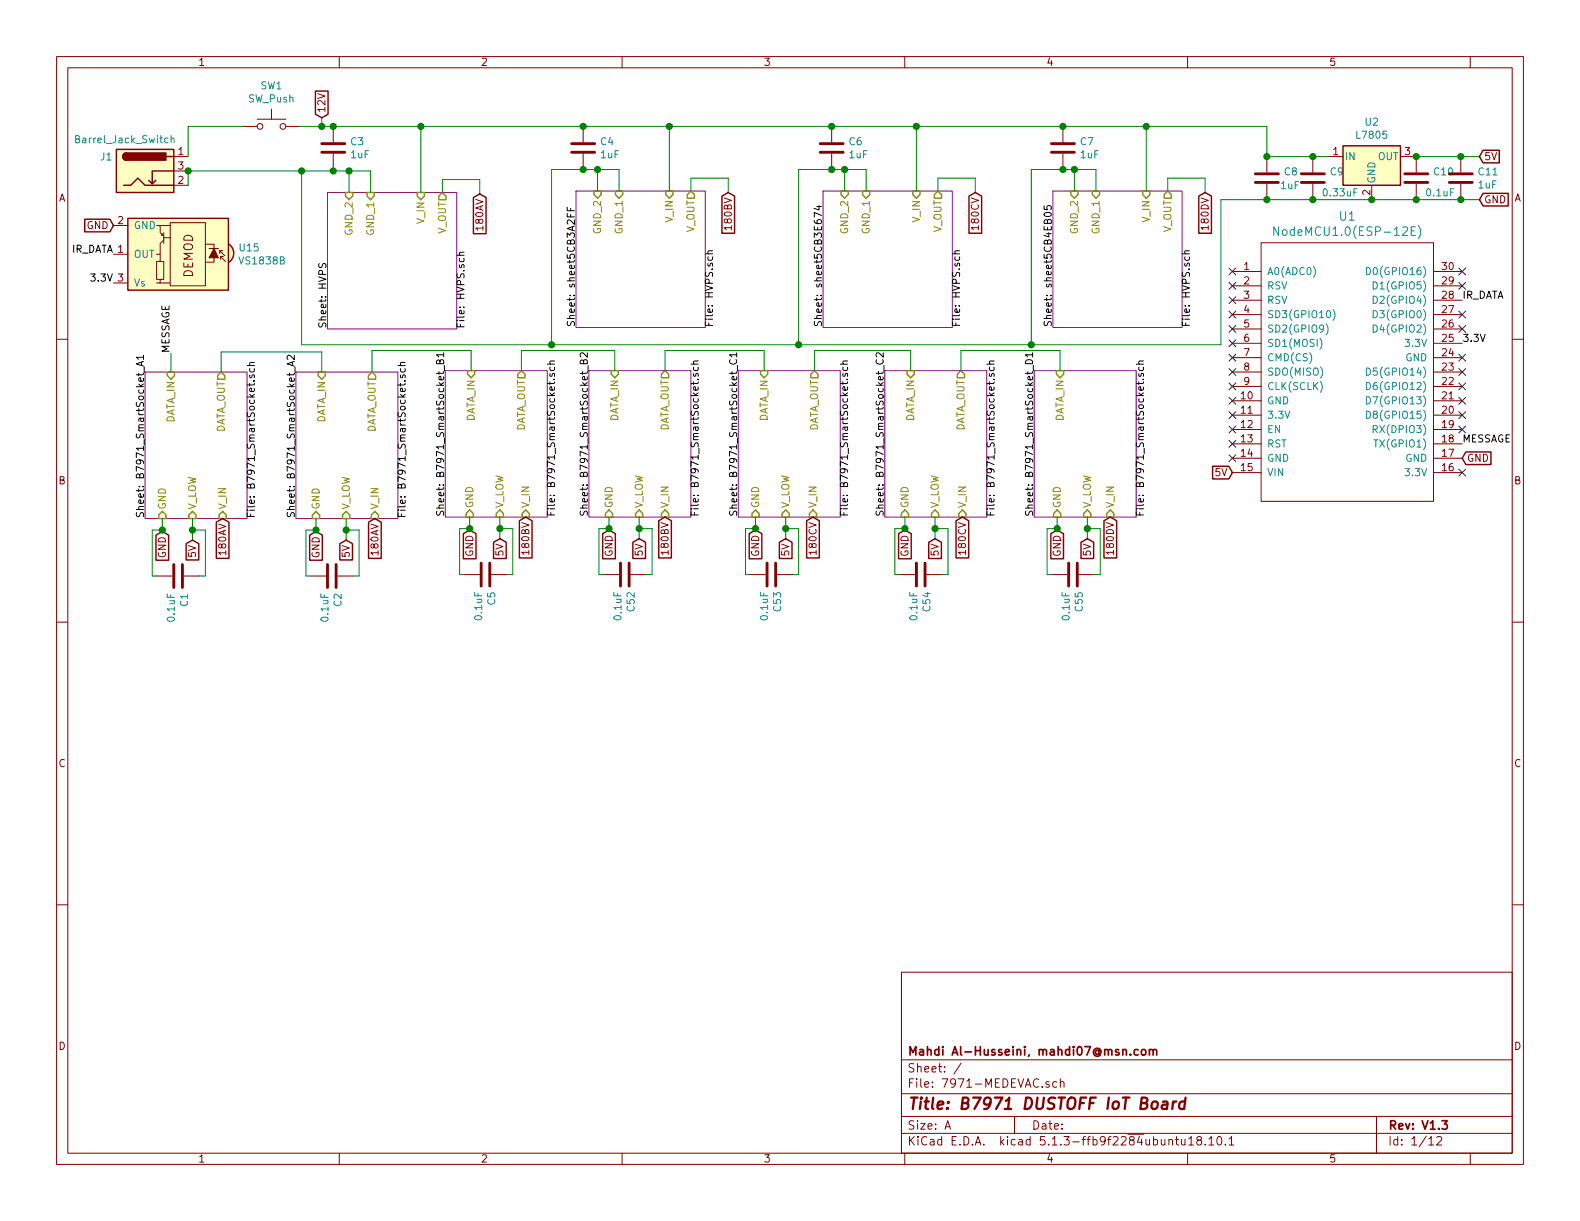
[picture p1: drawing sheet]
<svg xmlns="http://www.w3.org/2000/svg" width="279mm" height="216mm" viewBox="0 0 279 216" stroke-linecap="round" stroke-linejoin="round" font-family="sans-serif">
<g fill="none" stroke="#840000" stroke-width=".18">
<path d="M10 10h259.4v195.9h-259.4zM12 12h255.4v191.9h-255.4zM48 19.3v1.8M60 10v2M110 10v2M160 10v2M210 10v2M260 10v2M20.1 39.9h2.5M27.7 39.9h.6v1.2l.7 .7M28.3 39.9h1.8M30.1 39.4h6.2v11.1h-6.2z"/>
<path d="M30.7 27.7h2.6M30.7 32.8h2.6M30.7 30.2h2.6M42.9 22.4h2.6M45.5 21.1h5M50.5 22.4h2.6M58.9 22.4v2.7M58.9 27.2v2.8M103.1 22.4v2.7M103.1 27.2v2.8M147.1 22.4v2.7M147.1 27.2v2.8"/>
<path d="M188 22.4v2.7M188 27.2v2.8M224 27.7v2.8M224 32.5v2.8M232.2 27.7v2.8M232.2 32.5v2.8M234.9 27.7h2.6M242.6 32.8v2.5M247.6 27.7h2.6M250.4 27.7v2.8M250.4 32.5v2.8M258.3 27.7v2.8"/>
<path d="M258.3 32.5v2.8M10 60h2M20.1 50h2.5M20.1 45h2.5M27.7 46.2h1.3v3.2h-1.3zM28.3 49.4v.6h-.6M28.3 50h1.8M28.3 45v1.2M28.8 41.4h-.2v.3M29 42.4l-.7 .7v1.9h-.6M29 42h1.1M29 41.1v2"/>
<path d="M36.3 43.2h1.5v3.2h-1.5M37 43.9h1.6M38.9 44.3l.9 .9M38.9 44.3h.5M38.9 44.3v.5M39 45.3l.9 .9M39 45.3h.5M39 45.3v.5M217.9 48h5.1M217.9 50.5h5.1M217.9 58.2h5.1M217.9 55.6h5.1"/>
<path d="M217.9 53.1h5.1M223 42.9h30.5v45.7h-30.5zM253.5 48h5.1M253.5 50.5h5.1M253.5 58.2h5.1M253.5 55.6h5.1M253.5 53.1h5.1M267.4 60h2M217.9 70.9h5.1M217.9 73.4h5.1M217.9 75.9h5.1M217.9 78.5h5.1"/>
<path d="M217.9 68.3h5.1M217.9 65.8h5.1M217.9 63.2h5.1M217.9 60.7h5.1M253.5 70.9h5.1M253.5 73.4h5.1M253.5 75.9h5.1M253.5 78.5h5.1M253.5 68.3h5.1M253.5 65.8h5.1M253.5 63.2h5.1M253.5 60.7h5.1"/>
<path d="M217.9 81h5.1M217.9 83.6h5.1M253.5 81h5.1M253.5 83.6h5.1M10 110h2M27.7 101.9h2.8M32.5 101.9h2.8M54.9 101.9h2.8M59.7 101.9h2.8M82 101.6h2.8M86.9 101.6h2.8M106.7 101.6h2.8"/>
<path d="M111.5 101.6h2.8M132.6 101.6h2.8M137.4 101.6h2.8M159 101.6h2.8M163.8 101.6h2.8M185.9 101.6h2.8M190.8 101.6h2.7M267.4 110h2M10 160h2M267.4 160h2M159.4 171.9h108v32h-108zM159.4 197.4h108"/>
<path d="M159.4 193.4h108M159.4 187.4h108M167.1 199.7l.5-1.5 .5 1.5M167.2 199.2h.8M170 188l-1.3 1.9M179.4 197.4v3M185.5 191.3a.37 .37 0 0 0-.6 .2l.1 .2 .5 .1 .1 .2-.2 .3-.5-.1M186.9 191.3h-.5l-.2 .2v.6l.2 .2 .5-.1M187.5 191.4l.1-.1a.37 .37 0 0 1 .6 .2v.8M187.5 190.8v1.5M243.4 197.4v6.5M60 203.9v2"/>
<path d="M110 203.9v2M159.4 200.4h108M160 203.9v2M206.7 201.6l.2-.1h.4v1M207.8 201.5h.6M208.1 201v1.3l.3 .2M208.9 201.5v.8a.37 .37 0 0 0 .6 0M209.5 201.5v1M210 203.9v2M210.2 201.4l.4-.4v1.5M210.2 202.5h.8M211.9 201.6l-.3-.3 .1-.2 .2-.1h.4l.2 .2-.1 .3-.6 .2a.48 .48 0 0 0-.1 .6l.2 .2 .5-.2a.48 .48 0 0 0-.1-.6l-.1-.1"/>
<path d="M213.1 202.3v.2M213.8 201.4l.4-.4v1.5M213.8 202.5h.8M215.3 201.1l.4-.1a.94 .94 0 0 1 0 1.5 .79 .79 0 0 1-.4-1.4zM216.7 202.3v.2M217.3 201.4l.5-.4v1.5M217.3 202.5h.9M252.7 201.4l.4-.4v1.5M252.7 202.5h.8M254.1 201.1l.2-.1h.4l.2 .4-.9 1.1h.9M260 203.9v2"/>
<circle cx="46" cy="22.4" r=".51"/>
<circle cx="50" cy="22.4" r=".51"/>
</g>
<path d="M201.3 185.6h-.5l-.2 .3v.5l.2 .2 .5-.1M201.9 185.7l.2-.1 .4 .1v.7l-.2 .2-.4-.2zM203.3 185.7v-.1a.37 .37 0 0 1 .6 .2v.8M203.3 185.6v1M203.9 185.8l.2-.2h.4v1M255 198.2h.9l-.5 .6 .5 .1v.6l-.3 .2-.6-.2" fill="none" stroke="#840000" stroke-width=".3"/>
<path d="M205.6 194.8h.8l-.1 1.3M206.5 195.2l-.7 .1a.4 .4 0 0 0-.4 .4 .4 .4 0 0 0 .3 .4l.6-.1M207.5 194.8l-.2 1.3M208 194.8a.54 .54 0 0 0-.6 .3M209.5 194.8a.68 .68 0 0 0-.9 .3l-.1 .6 .1 .3 .2 .1 .6-.1M209.7 194.1l-.3 2" fill="none" stroke="#840000" stroke-width=".41"/>
<path d="M57.9 34h22.9v24.2h-22.9zM101.9 33.8h22.8v24.1h-22.8zM145.5 33.8h22.9v24.1h-22.9zM186.2 33.8h22.8v24.1h-22.8zM25.7 65.8h18v25.9h-18zM52.3 65.8h18.1v25.9h-18.1zM78.7 65.5h18.1v25.9h-18.1zM104.1 65.5h18.1v25.9h-18.1zM130.6 65.5h18v25.9h-18zM156.5 65.5h18v25.9h-18zM182.9 65.5h18v25.9h-18z" fill="none" stroke="#840084" stroke-width=".18"/>
<g fill="none" stroke="#000" stroke-width=".18">
<path d="M100.3 37.7v.7h1.3M100.3 36.7v.6h1.3M100.9 36.8v.5M100.9 37.9v.5M144 39l.1 .3a.87 .87 0 0 0 1.2 0l-.2-.4h-.5l-.1 .4 .2 .2M144.4 36.5h.9M144.8 36.3v.8l-.9-.3M145.3 38.1l-1.3-.5v.8M184.6 36.4v.6l.6 .1-.1-.5 .3-.3h.3l.2 .3-.1 .5M184.7 37.7a.83 .83 0 0 1 1.2 .2 .69 .69 0 0 1-.6 .4 .69 .69 0 0 1-.7-.4zM56.4 46.6v.5l.1 .1 .2 .1 .2-.1 .2-.5 .3-.1 .2 .2v.5M80.8 45.1h1.3"/>
<path d="M81.3 45.7l-.1 .4 .3 .2 .5-.1v-.5M82.1 44.6l-.8 .1-.1 .3 .2 .1M124.7 44.9h1.3M125.2 45.4v.4l.2 .2 .6-.1v-.5M126 44.3l-.8 .1v.3l.1 .2M168.4 44.9h1.3M168.9 45.4v.4l.2 .2 .5-.1v-.5M169.7 44.3l-.8 .1v.3l.1 .2M209.1 44.9h1.2M209.5 45.4v.4l.2 .2 .6-.1v-.5M210.3 44.3l-.8 .1v.3l.1 .2M24.5 66v.4"/>
<path d="M25 64v.6M25.4 66l-.2 .3h-1.1M25.4 63.9l-1.3 .4 1.3 .4M25.4 63.2h-1.3l.4 .4M25.4 62.8v.8M25.5 64.9v.9M43.7 64.6h1.3M44.1 67.8v.4M44.2 66.3l-.1 .3 .2 .2h.2l.1-.5h.3v.5M44.2 65.2l-.1 .3 .3 .3 .5-.1v-.5M44.9 67.4h.1M45 67.8l-.2 .3h-1.1"/>
<path d="M45 64.1l-.8 .1-.1 .2 .2 .2M51.2 66v.4M51.7 64v.6M52 66l-.1 .3h-1.1M52 63.9l-1.2 .4 1.2 .4M52 62.8v.8l-.9-.8-.3 .3 .1 .5M52.2 64.9v.9M70.4 64.6h1.3M70.8 67.8v.4M70.9 66.3l-.1 .3 .2 .2h.2l.1-.5h.3v.5M70.9 65.2l-.1 .3 .2 .3 .6-.1v-.5M71.5 67.4h.2"/>
<path d="M71.7 67.8l-.2 .3h-1.1M71.7 64.1l-.8 .1-.1 .2 .1 .2M77.6 65.7v.5M77.8 63.9l.2-.3 .3 .1 .2 .1v.5h-1.3l.1-.6h.2l.2 .1 .1 .5M78.5 65.7l-.2 .3h-1.1M78.5 62.7h-1.3l.3 .4M78.5 62.4v.7M78.6 64.6v1M96.8 64.4h1.3M97.2 67.5v.5M97.3 66.1l-.1 .3 .2 .1h.2l.1-.4h.3v.4M97.3 64.9l-.1 .4 .3 .2 .5-.1v-.5"/>
<path d="M97.9 67.1h.2M98.1 67.5l-.2 .3h-1.1M98.1 63.8l-.8 .1-.1 .3 .2 .2M103 65.7v.5M103.2 63.9l.2-.3 .3 .1 .2 .1v.5h-1.3l.1-.6h.2l.2 .1 .1 .5M103.9 65.7l-.2 .3h-1.1M103.9 62.4v.8l-.8-.8h-.2h-.2l-.1 .2 .1 .5M104 64.6v1M122.2 64.4h1.3M122.6 67.5v.5M122.7 66.1l-.1 .3 .2 .1h.2l.1-.4h.3v.4M122.7 64.9l-.1 .4 .3 .2 .5-.1v-.5"/>
<path d="M123.3 67.1h.2M123.5 67.5l-.2 .3h-1.1M123.5 63.8l-.8 .1-.1 .3 .2 .2M129.1 63.6a.6 .6 0 0 0 .5 .8 .6 .6 0 0 0 .7-.6l-.2-.2M129.4 65.7v.5M130.3 65.7l-.2 .3h-1.1M130.3 62.7h-1.3l.4 .4M130.3 62.4v.7M130.4 64.6v1M148.6 64.4h1.3M149 67.5v.5M149.1 66.1l-.1 .3 .2 .1h.2l.1-.4h.3v.4"/>
<path d="M149.1 64.9l-.1 .4 .3 .2 .5-.1v-.5M149.8 67.1h.1M149.9 67.5l-.2 .3h-1.1M149.9 63.8l-.8 .1-.1 .3 .2 .2M155 63.6a.6 .6 0 0 0 .5 .8 .6 .6 0 0 0 .7-.6l-.1-.2M155.3 65.7v.5M156.2 65.7l-.2 .3h-1.1M156.2 62.4v.8l-.7-.8h-.2h-.3l-.1 .2 .1 .5M156.3 64.6v1M174.5 64.4h1.3M175 67.5v.5M175 66.1v.3l.1 .1h.2l.1-.4h.3v.4"/>
<path d="M175 64.9v.4l.2 .2 .5-.1v-.5M175.7 67.1h.1M175.8 67.5l-.2 .3h-1.1M175.8 63.8l-.8 .1v.3l.1 .2M181.5 63.7a.67 .67 0 0 1 .8-.1 .67 .67 0 0 1 .3 .7h-1.3zM181.8 65.7v.5M182.6 65.7l-.2 .3h-1.1M182.6 62.7h-1.3l.4 .4M182.6 62.4v.7M182.7 64.6v1M200.9 64.4h1.3M201.4 67.5v.5"/>
<path d="M201.4 66.1v.3l.1 .1h.2l.2-.4h.3v.4M201.4 64.9v.4l.2 .2 .6-.1v-.5M202.1 67.1h.1M202.2 67.5l-.2 .3h-1.1M202.2 63.8l-.8 .1v.3l.1 .2"/>
</g>
<g fill="none" stroke="#848400" stroke-width=".25">
<path d="M61.1 34h1.3v.7l-.7 .6-.6-.6zM64.9 34h1.3v.7l-.7 .6-.6-.6zM73.8 34h1.3v.7l-.7 .6-.6-.6zM78.2 34l.7 .7v.6h-1.3v-.6zM105 33.8h1.3v.6l-.6 .7-.7-.7zM108.8 33.8h1.3v.6l-.6 .7-.7-.7zM117.7 33.8h1.3v.6l-.6 .7-.7-.7zM121.5 34.4l.7-.6 .6 .6v.7h-1.3zM148.7 33.8h1.3v.6l-.6 .7-.7-.7zM152.5 33.8h1.3v.6l-.6 .7-.7-.7zM161.4 33.8h1.3v.6l-.6 .7-.7-.7zM165.2 34.4l.7-.6 .6 .6v.7h-1.3z"/>
<path d="M189.4 33.8h1.2v.6l-.6 .7-.6-.7zM193.2 33.8h1.2v.6l-.6 .7-.6-.7zM202.1 33.8h1.2v.6l-.6 .7-.6-.7zM205.9 34.4l.6-.6 .6 .6v.7h-1.2zM29.6 65.8h1.3v.6l-.7 .7-.6-.7zM39.1 65.8l.7 .6v.7h-1.3v-.7zM56.3 65.8h1.2v.6l-.6 .7-.6-.7zM65.8 65.8l.6 .6v.7h-1.2v-.7zM82.7 65.5h1.2v.7l-.6 .6-.6-.6zM92.2 65.5l.6 .7v.6h-1.2v-.6zM108.1 65.5h1.2v.7l-.6 .6-.6-.6zM117.6 65.5l.6 .7v.6h-1.2v-.6z"/>
<path d="M134.5 65.5h1.3v.7l-.7 .6-.6-.6zM144 65.5l.7 .7v.6h-1.3v-.6zM160.4 65.5h1.3v.7l-.7 .6-.6-.6zM169.9 65.5l.7 .7v.6h-1.3v-.6zM186.8 65.5h1.3v.7l-.6 .6-.7-.6zM28.1 91.1l.6-.7 .6 .7v.6h-1.2zM33.4 91.1l.6-.7 .7 .7v.6h-1.3zM39.4 90.4l.6 .7v.6h-1.3v-.6zM55.2 91.1l.7-.7 .6 .7v.6h-1.3zM60.6 91.1l.6-.7 .6 .7v.6h-1.2zM66.3 90.4l.6 .7v.6h-1.2v-.6zM83.1 90.2l.6 .6v.6h-1.3v-.6z"/>
<path d="M88.4 90.2l.6 .6v.6h-1.2v-.6zM93 90.2l.6 .6v.6h-1.3v-.6zM107.7 90.2l.6 .6v.6h-1.2v-.6zM113 90.2l.7 .6v.6h-1.3v-.6zM117.6 90.2l.6 .6v.6h-1.2v-.6zM133.6 90.2l.6 .6v.6h-1.2v-.6zM138.9 90.2l.7 .6v.6h-1.3v-.6zM143.8 90.2l.6 .6v.6h-1.3v-.6zM160 90.2l.7 .6v.6h-1.3v-.6zM165.4 90.2l.6 .6v.6h-1.3v-.6zM170.2 90.2l.6 .6v.6h-1.3v-.6zM186.9 90.2l.7 .6v.6h-1.3v-.6z"/>
<path d="M192.3 90.2l.6 .6v.6h-1.3v-.6zM196.3 90.2l.7 .6v.6h-1.3v-.6z"/>
</g>
<g fill="none" stroke="#008484" stroke-width=".18">
<path d="M30.3 24.5l.1-.1 .3 .1 .1 .7M30.3 24v1.2M250.8 39.9a1.78 1.78 0 0 1 0 2.3M226.1 40.1v1.5l-.9-1.5v1.5M232.3 47.1a1.47 1.47 0 0 1 0 1.9M233.4 59.8a1.47 1.47 0 0 1 0 1.9M234.5 57.3a1.47 1.47 0 0 1 0 1.9M235.7 54.7a1.47 1.47 0 0 1 0 2M241.6 47.3a.64 .64 0 0 1 .7 .6 .64 .64 0 0 1-.7 .7zM242.8 57.5a.64 .64 0 0 1 .8 .6 .64 .64 0 0 1-.8 .6zM242.8 54.9a.64 .64 0 0 1 .8 .6 .64 .64 0 0 1-.8 .7zM242.8 52.4a.64 .64 0 0 1 .8 .6 .64 .64 0 0 1-.8 .6z"/>
<path d="M242.8 49.8a.64 .64 0 0 1 .8 .7 .64 .64 0 0 1-.8 .6zM250.3 40.1h-.7v1.5h.7M233.5 67.4a1.47 1.47 0 0 1 0 2M241.6 72.7a.64 .64 0 0 1 .7 .6 .64 .64 0 0 1-.7 .7zM241.6 70.2a.64 .64 0 0 1 .7 .6 .64 .64 0 0 1-.7 .6zM241.6 67.6a.64 .64 0 0 1 .7 .6 .64 .64 0 0 1-.7 .7zM241.6 65.1a.64 .64 0 0 1 .7 .6 .64 .64 0 0 1-.7 .6zM242.8 75.9l.7-.1v-.4l-.7-.2v1.3M243 77.8h.7"/>
</g>
<g fill="none" stroke="#840000" stroke-width=".51">
<path d="M56.9 26.9h4.1M56.9 25.4h4.1M101.1 26.9h4.1M101.1 25.4h4.1M145 26.9h4.1M145 25.4h4.1M185.9 26.9h4.1M185.9 25.4h4.1M222 32.3h4.1M222 30.7h4.1M230.1 32.3h4.1M230.1 30.7h4.1"/>
<path d="M248.4 32.3h4.1M248.4 30.7h4.1M256.3 32.3h4M256.3 30.7h4M30.7 99.8v4.1M32.3 99.8v4.1M57.9 99.8v4.1M59.4 99.8v4.1M85.1 99.6v4M86.6 99.6v4M109.7 99.6v4M111.3 99.6v4"/>
<path d="M135.6 99.6v4M137.2 99.6v4M162.1 99.6v4M163.6 99.6v4M189 99.6v4M190.5 99.6v4"/>
</g>
<g fill="#ffffc2" stroke="#ffffc2" stroke-width=".18">
<path d="M40.5 43.2a1.96 1.96 0 0 1 0 3.2l-1.1-1.6z"/>
<path d="M22.6 38.6h17.8v12.7h-17.8z"/>
<path d="M237.5 25.8h10.1v7h-10.1z"/>
<path d="M20.6 26.4h10.1v7.6h-10.1z"/>
</g>
<g fill="none" stroke="#840000" stroke-width=".25">
<path d="M55.8 16.1h2.2v4.1l-1.1 .6-1.1-.6zM15 38.8h4.4l.7 1.1-.7 1.1h-4.4zM20.6 26.4h10.1v7.6h-10.1zM21.8 32.8h1.3l1.3-1.3 1.3 1.3h5M22.4 27.1a.63 .63 0 0 0-.7 .6 .63 .63 0 0 0 .7 .6M22.6 38.6h17.8v12.7h-17.8zM27.6 31.9l-.7 .6M29.5 27.7h1.2M30.7 30.2h-3.8v2.3l-.6-.6M83.7 34.9l1.1-.6 1.2 .6v6.4h-2.3zM127.7 34.7l1.1-.7 1.1 .7v6.5h-2.2zM171.3 34.7l1.2-.7 1.1 .7v6.5h-2.3z"/>
<path d="M212 34.7l1.1-.7 1.1 .7v6.5h-2.2zM237.5 25.8h10.1v7h-10.1zM262.3 34.2h4.4v2.2h-4.4l-.7-1.1zM262.3 26.6h2.8v2.2h-2.8l-.7-1.1zM40.5 43.2a1.96 1.96 0 0 1 0 3.2M259.2 79.9h4.5v2.2h-4.5l-.6-1.1zM27.6 94.6l1.1-.6 1.1 .6v4.5h-2.2zM32.9 96.1l1.1-.6 1.2 .6v2.9h-2.3zM38.3 92.3l1.1-.6 1.1 .6v6.4h-2.2zM54.8 94.6l1.1-.6 1.1 .6v4.5h-2.2zM60.1 96.1l1.1-.6 1.1 .6v2.9h-2.2zM65.2 92.3l1.1-.6 1.1 .6v6.4h-2.2z"/>
<path d="M81.9 94.4l1.2-.7 1.1 .7v4.4h-2.3zM87.3 95.9l1.1-.6 1.1 .6v2.9h-2.2zM91.8 92.1l1.2-.7 1.1 .7v6.6h-2.3zM106.6 94.4l1.1-.7 1.1 .7v4.4h-2.2zM111.9 95.9l1.1-.6 1.1 .6v2.9h-2.2zM116.5 92.1l1.1-.7 1.1 .7v6.6h-2.2zM132.5 94.4l1.1-.7 1.1 .7v4.4h-2.2zM137.8 95.9l1.1-.6 1.2 .6v2.9h-2.3zM142.6 92.1l1.2-.7 1.1 .7v6.6h-2.3zM158.9 94.4l1.1-.7 1.1 .7v4.4h-2.2zM164.2 95.9l1.2-.6 1.1 .6v2.9h-2.3zM169.1 92.1l1.1-.7 1.1 .7v6.6h-2.2z"/>
<path d="M185.8 94.4l1.1-.7 1.2 .7v4.4h-2.3zM191.2 95.9l1.1-.6 1.1 .6v2.9h-2.2zM195.2 92.1l1.1-.7 1.2 .7v6.6h-2.3zM214.4 82.4h2.9l.6 1.2-.6 1.1h-2.9z"/>
</g>
<path d="M37.8 43.9l.8 1.7h-1.6z" fill="#840000" stroke="#840000" stroke-width=".18"/>
<g fill="#840000" stroke="#840000" stroke-width=".25">
<path d="M21.9 27.2l.5-.1v1.2a.64 .64 0 0 1-.6-.4 .64 .64 0 0 1 .1-.7z"/>
<path d="M22.4 27.1h6.9v1.2h-6.9z"/>
</g>
<g fill="none" stroke="#008400" stroke-width=".18">
<path d="M33.3 32.8v-2.6h32.2v3.8M42.9 22.4h-9.6v5.3M53.1 22.4h170.9v5.3h10.9M53.3 30.2v30.8h162.6v-25.7h45.7M56.9 20.8v1.6M58.9 30v.2M61.7 30.2v3.8M74.4 22.4v11.6M78.2 34v-2.2h6.6v2.5M105.7 30v3.8M109.5 33.8v-3.8h-12v31M118.4 22.4v11.4"/>
<path d="M122.2 33.8v-2.3h6.6v2.5M149.4 30v3.8M153.2 33.8v-3.8h-12v31M162.1 22.4v11.4M165.9 33.8v-2.3h6.6v2.5M190 30v3.8M193.8 33.8v-3.8h-11.4v31M202.7 22.4v11.4M206.5 33.8v-2.3h6.6v2.5M250.2 27.7h11.4M30.2 62.5v3.3M39.1 65.8v-3.6h17.8v3.6"/>
<path d="M83.3 65.5v-3.5h-17.5v3.8M92.2 65.5v-3.5h16.5v3.5M117.6 65.5v-3.5h17.5v3.5M144 65.5v-3.5h17v3.5M169.9 65.5v-3.5h17.6v3.5M28.7 93.7h-1.8v8.2h.8M28.7 91.7v2.3M34 93.7h2.3v8.2h-1M34 91.7v3.8M55.9 93.7h-1.8v8.2h.8M55.9 91.7v2.3M61.2 93.7h2.3v8.2h-1"/>
<path d="M61.2 91.7v3.8M83.1 93.5h-1.8v8.1h.7M83.1 91.4v2.3M88.4 93.5h2.3v8.1h-1M88.4 91.4v3.9M107.7 93.5h-1.8v8.1h.8M107.7 91.4v2.3M113 93.5h2.3v8.1h-1M113 91.4v3.9M133.6 93.5h-1.8v8.1h.8M133.6 91.4v2.3M138.9 93.5h2.3v8.1h-1"/>
<path d="M138.9 91.4v3.9M160 93.5h-1.8v8.1h.8M160 91.4v2.3M165.4 93.5h2.2v8.1h-1M165.4 91.4v3.9M186.9 93.5h-1.7v8.1h.7M186.9 91.4v2.3M192.3 93.5h2.3v8.1h-1.1M192.3 91.4v3.9"/>
</g>
<g fill="#008400" stroke="#008400" stroke-width=".25">
<circle cx="147.1" cy="22.4" r=".51"/>
<circle cx="232.2" cy="27.7" r=".51"/>
<circle cx="188" cy="30" r=".51"/>
<circle cx="138.9" cy="93.5" r=".51"/>
<circle cx="56.9" cy="22.4" r=".51"/>
<circle cx="103.1" cy="22.4" r=".51"/>
<circle cx="33.3" cy="30.2" r=".51"/>
<circle cx="258.3" cy="35.3" r=".51"/>
<circle cx="160" cy="93.5" r=".51"/>
<circle cx="224" cy="27.7" r=".51"/>
<circle cx="258.3" cy="27.7" r=".51"/>
<circle cx="58.9" cy="22.4" r=".51"/>
<circle cx="165.4" cy="93.5" r=".51"/>
<circle cx="250.4" cy="35.3" r=".51"/>
<circle cx="58.9" cy="30.2" r=".51"/>
<circle cx="250.4" cy="27.7" r=".51"/>
<circle cx="188" cy="22.4" r=".51"/>
<circle cx="186.9" cy="93.5" r=".51"/>
<circle cx="103.1" cy="30" r=".51"/>
<circle cx="224" cy="35.3" r=".51"/>
<circle cx="53.3" cy="30.2" r=".51"/>
<circle cx="192.3" cy="93.5" r=".51"/>
<circle cx="147.1" cy="30" r=".51"/>
<circle cx="232.2" cy="35.3" r=".51"/>
<circle cx="61.7" cy="30.2" r=".51"/>
<circle cx="133.6" cy="93.5" r=".51"/>
<circle cx="97.5" cy="61" r=".51"/>
<circle cx="242.6" cy="35.3" r=".51"/>
<circle cx="182.4" cy="61" r=".51"/>
<circle cx="202.7" cy="22.4" r=".51"/>
<circle cx="190" cy="30" r=".51"/>
<circle cx="34" cy="93.7" r=".51"/>
<circle cx="141.2" cy="61" r=".51"/>
<circle cx="28.7" cy="93.7" r=".51"/>
<circle cx="162.1" cy="22.4" r=".51"/>
<circle cx="88.4" cy="93.5" r=".51"/>
<circle cx="107.7" cy="93.5" r=".51"/>
<circle cx="83.1" cy="93.5" r=".51"/>
<circle cx="118.4" cy="22.4" r=".51"/>
<circle cx="74.4" cy="22.4" r=".51"/>
<circle cx="113" cy="93.5" r=".51"/>
<circle cx="61.2" cy="93.7" r=".51"/>
<circle cx="105.7" cy="30" r=".51"/>
<circle cx="55.9" cy="93.7" r=".51"/>
<circle cx="149.4" cy="30" r=".51"/>
</g>
<g fill="none" stroke="#000084" stroke-width=".18">
<path d="M217.3 47.4l1.2 1.2M217.3 49.9l1.2 1.3M217.3 52.5l1.2 1.2M217.3 55l1.2 1.2M217.3 57.6l1.2 1.2M218.5 47.4l-1.2 1.2M218.5 49.9l-1.2 1.3M218.5 52.5l-1.2 1.2M218.5 55l-1.2 1.2M218.5 57.6l-1.2 1.2M258 49.9l1.2 1.3M258 47.4l1.2 1.2"/>
<path d="M258 55l1.2 1.2M258 57.6l1.2 1.2M259.2 49.9l-1.2 1.3M259.2 47.4l-1.2 1.2M259.2 55l-1.2 1.2M259.2 57.6l-1.2 1.2M217.3 60.1l1.2 1.2M217.3 62.6l1.2 1.3M217.3 65.2l1.2 1.2M217.3 67.7l1.2 1.2M217.3 70.3l1.2 1.2M217.3 72.8l1.2 1.2"/>
<path d="M217.3 75.3l1.2 1.3M217.3 77.9l1.2 1.2M218.5 60.1l-1.2 1.2M218.5 62.6l-1.2 1.3M218.5 65.2l-1.2 1.2M218.5 67.7l-1.2 1.2M218.5 70.3l-1.2 1.2M218.5 72.8l-1.2 1.2M218.5 75.3l-1.2 1.3M218.5 77.9l-1.2 1.2M258 62.6l1.2 1.3M258 75.3l1.2 1.3"/>
<path d="M258 72.8l1.2 1.2M258 70.3l1.2 1.2M258 67.7l1.2 1.2M258 65.2l1.2 1.2M259.2 62.6l-1.2 1.3M259.2 75.3l-1.2 1.3M259.2 72.8l-1.2 1.2M259.2 70.3l-1.2 1.2M259.2 67.7l-1.2 1.2M259.2 65.2l-1.2 1.2M217.3 80.4l1.2 1.2M218.5 80.4l-1.2 1.2"/>
<path d="M258 83l1.2 1.2M259.2 83l-1.2 1.2"/>
</g>
<text font-size="2.8" fill="#840000" x="160.4" y="196.2">Title: B7971 DUSTOFF IoT Board</text>
<g font-size="2.1" fill="#008484">
<text x="226.6" y="41.7">NodeMCU1.0(ESP-12E)</text>
<text x="236.9" y="39">U1</text>
</g>
<g font-size="2.1" fill="#840000">
<text x="34.1" y="49.1" transform="rotate(-90 34.1 49.1)">DEMOD</text>
<text x="160.4" y="189.6">Sheet: /</text>
<text x="160.4" y="186.6">Mahdi Al-Husseini, mahdi07@msn.com</text>
<text x="160.4" y="192.3">File: 7971-MEDEVAC.sch</text>
<text x="160.4" y="202.5">KiCad E.D.A. kicad 5.1.3-ffb9f2284ubuntu18.10.1</text>
<text x="160.4" y="199.7">Size: A</text>
<text x="182.4" y="199.7">Date:</text>
<text x="245.4" y="199.7">Rev: V1.3</text>
<text x="245.4" y="202.5">Id: 1/12</text>
</g>
<g font-size="1.8" fill="#840000">
<text x="35" y="11.6">1</text>
<text x="85" y="11.6">2</text>
<text x="135" y="11.6">3</text>
<text x="185" y="11.6">4</text>
<text x="235" y="11.6">5</text>
<text x="57.5" y="20" transform="rotate(-90 57.5 20)">12V</text>
<text x="31.5" y="27.4">1</text>
<text x="31.5" y="30">3</text>
<text x="235.7" y="27.4">1</text>
<text x="248.4" y="27.4">3</text>
<text x="262.4" y="28.3">5V</text>
<text x="10.4" y="35.6">A</text>
<text x="31.5" y="32.5">2</text>
<text x="242.3" y="34.5" transform="rotate(-90 242.3 34.5)">2</text>
<text x="262.4" y="35.9">GND</text>
<text x="267.8" y="35.6">A</text>
<text x="15.3" y="40.5">GND</text>
<text x="20.9" y="39.6">2</text>
<text x="85.5" y="40.5" transform="rotate(-90 85.5 40.5)">180AV</text>
<text x="129.4" y="40.2" transform="rotate(-90 129.4 40.2)">180BV</text>
<text x="173.1" y="40.2" transform="rotate(-90 173.1 40.2)">180CV</text>
<text x="213.7" y="40.2" transform="rotate(-90 213.7 40.2)">180DV</text>
<text x="220" y="47.8">1</text>
<text x="255.1" y="47.8">30</text>
<text x="220" y="50.3">2</text>
<text x="220" y="52.8">3</text>
<text x="255.1" y="52.8">28</text>
<text x="255.1" y="50.3">29</text>
<text x="220" y="55.4">4</text>
<text x="220" y="57.9">5</text>
<text x="255.1" y="57.9">26</text>
<text x="255.1" y="55.4">27</text>
<text x="220" y="60.5">6</text>
<text x="220" y="63">7</text>
<text x="220" y="65.5">8</text>
<text x="255.1" y="65.5">23</text>
<text x="255.1" y="63">24</text>
<text x="255.1" y="60.5">25</text>
<text x="219.5" y="70.6">10</text>
<text x="220" y="68.1">9</text>
<text x="255.1" y="70.6">21</text>
<text x="255.1" y="68.1">22</text>
<text x="219.5" y="73.2">11</text>
<text x="219.5" y="75.7">12</text>
<text x="255.1" y="75.7">19</text>
<text x="255.1" y="73.2">20</text>
<text x="219.5" y="78.2">13</text>
<text x="219.5" y="80.8">14</text>
<text x="219.5" y="83.3">15</text>
<text x="255.1" y="83.3">16</text>
<text x="255.1" y="80.8">17</text>
<text x="255.1" y="78.2">18</text>
<text x="259.4" y="81.7">GND</text>
<text x="10.4" y="85.6">B</text>
<text x="215" y="84.2">5V</text>
<text x="267.8" y="85.6">B</text>
<text x="29.3" y="98.7" transform="rotate(-90 29.3 98.7)">GND</text>
<text x="34.7" y="98.5" transform="rotate(-90 34.7 98.5)">5V</text>
<text x="40" y="97.9" transform="rotate(-90 40 97.9)">180AV</text>
<text x="56.5" y="98.7" transform="rotate(-90 56.5 98.7)">GND</text>
<text x="61.8" y="98.5" transform="rotate(-90 61.8 98.5)">5V</text>
<text x="66.9" y="97.9" transform="rotate(-90 66.9 97.9)">180AV</text>
<text x="83.7" y="98.5" transform="rotate(-90 83.7 98.5)">GND</text>
<text x="89" y="98.2" transform="rotate(-90 89 98.2)">5V</text>
<text x="93.6" y="97.6" transform="rotate(-90 93.6 97.6)">180BV</text>
<text x="108.3" y="98.5" transform="rotate(-90 108.3 98.5)">GND</text>
<text x="113.7" y="98.2" transform="rotate(-90 113.7 98.2)">5V</text>
<text x="118.2" y="97.6" transform="rotate(-90 118.2 97.6)">180BV</text>
<text x="134.2" y="98.5" transform="rotate(-90 134.2 98.5)">GND</text>
<text x="139.6" y="98.2" transform="rotate(-90 139.6 98.2)">5V</text>
<text x="144.4" y="97.6" transform="rotate(-90 144.4 97.6)">180CV</text>
<text x="160.7" y="98.5" transform="rotate(-90 160.7 98.5)">GND</text>
<text x="166" y="98.2" transform="rotate(-90 166 98.2)">5V</text>
<text x="170.8" y="97.6" transform="rotate(-90 170.8 97.6)">180CV</text>
<text x="187.6" y="98.5" transform="rotate(-90 187.6 98.5)">GND</text>
<text x="192.9" y="98.2" transform="rotate(-90 192.9 98.2)">5V</text>
<text x="197" y="97.6" transform="rotate(-90 197 97.6)">180DV</text>
<text x="10.4" y="135.6">C</text>
<text x="267.8" y="135.6">C</text>
<text x="10.4" y="185.6">D</text>
<text x="267.8" y="185.6">D</text>
<text x="35" y="205.5">1</text>
<text x="85" y="205.5">2</text>
<text x="135" y="205.5">3</text>
<text x="185" y="205.5">4</text>
<text x="235" y="205.5">5</text>
</g>
<g font-size="1.8" fill="#008484">
<text x="46.1" y="15.8">SW1</text>
<text x="43.9" y="18.1">SW_Push</text>
<text x="241.5" y="22.2">U2</text>
<text x="13.7" y="25.3">Barrel_Jack_Switch</text>
<text x="17.8" y="28.4">J1</text>
<text x="62.1" y="25.7">C3</text>
<text x="62.1" y="28">1uF</text>
<text x="106.2" y="25.7">C4</text>
<text x="106.3" y="28">1uF</text>
<text x="150.2" y="25.7">C6</text>
<text x="150.2" y="28">1uF</text>
<text x="191.1" y="25.7">C7</text>
<text x="191.1" y="28">1uF</text>
<text x="237.7" y="28.3">IN</text>
<text x="240.1" y="24.5">L7805</text>
<text x="243.7" y="28.3">OUT</text>
<text x="226.5" y="33.5">1uF</text>
<text x="227.2" y="31">C8</text>
<text x="234.2" y="34.7">0.33uF</text>
<text x="235.3" y="31">C9</text>
<text x="243.2" y="32.5" transform="rotate(-90 243.2 32.5)">GND</text>
<text x="252.3" y="34.7">0.1uF</text>
<text x="253.6" y="31">C10</text>
<text x="261.5" y="33.3">1uF</text>
<text x="261.5" y="31">C11</text>
<text x="23.6" y="40.5">GND</text>
<text x="23.6" y="45.6">OUT</text>
<text x="42.4" y="44.4">U15</text>
<text x="42.6" y="46.8">VS1838B</text>
<text x="23.6" y="50.7">Vs</text>
<text x="224" y="48.6">A0(ADC0)</text>
<text x="224" y="51.2">RSV</text>
<text x="224" y="53.7">RSV</text>
<text x="242.6" y="48.6">D0(GPIO16)</text>
<text x="243.6" y="53.7">D2(GPIO4)</text>
<text x="243.6" y="51.2">D1(GPIO5)</text>
<text x="224" y="56.3">SD3(GPIO10)</text>
<text x="224" y="58.8">SD2(GPIO9)</text>
<text x="243.6" y="58.8">D4(GPIO2)</text>
<text x="243.6" y="56.3">D3(GPIO0)</text>
<text x="224" y="61.3">SD1(MOSI)</text>
<text x="224" y="63.9">CMD(CS)</text>
<text x="248.5" y="63.9">GND</text>
<text x="248.8" y="61.3">3.3V</text>
<text x="224" y="71.5">GND</text>
<text x="224" y="66.4">SDO(MISO)</text>
<text x="224" y="69">CLK(SCLK)</text>
<text x="242.6" y="71.5">D7(GPIO13)</text>
<text x="242.6" y="69">D6(GPIO12)</text>
<text x="242.6" y="66.4">D5(GPIO14)</text>
<text x="224" y="74">3.3V</text>
<text x="224" y="76.6">EN</text>
<text x="242.6" y="74">D8(GPIO15)</text>
<text x="243.5" y="76.6">RX(DPIO3)</text>
<text x="224" y="79.1">RST</text>
<text x="224" y="81.7">GND</text>
<text x="243.6" y="79.1">TX(GPIO1)</text>
<text x="248.5" y="81.7">GND</text>
<text x="224" y="84.2">VIN</text>
<text x="248.8" y="84.2">3.3V</text>
<text x="33.2" y="107.2" transform="rotate(-90 33.2 107.2)">C1</text>
<text x="60.4" y="107.2" transform="rotate(-90 60.4 107.2)">C2</text>
<text x="87.6" y="107" transform="rotate(-90 87.6 107)">C5</text>
<text x="30.9" y="109.8" transform="rotate(-90 30.9 109.8)">0.1uF</text>
<text x="58.1" y="109.8" transform="rotate(-90 58.1 109.8)">0.1uF</text>
<text x="85.3" y="109.5" transform="rotate(-90 85.3 109.5)">0.1uF</text>
<text x="109.9" y="109.5" transform="rotate(-90 109.9 109.5)">0.1uF</text>
<text x="112.2" y="108.1" transform="rotate(-90 112.2 108.1)">C52</text>
<text x="135.8" y="109.5" transform="rotate(-90 135.8 109.5)">0.1uF</text>
<text x="138.1" y="108.1" transform="rotate(-90 138.1 108.1)">C53</text>
<text x="162.2" y="109.5" transform="rotate(-90 162.2 109.5)">0.1uF</text>
<text x="164.5" y="108.1" transform="rotate(-90 164.5 108.1)">C54</text>
<text x="189.2" y="109.5" transform="rotate(-90 189.2 109.5)">0.1uF</text>
<text x="191.5" y="108.1" transform="rotate(-90 191.5 108.1)">C55</text>
</g>
<g font-size="1.8" fill="#848400">
<text x="62.4" y="41.5" transform="rotate(-90 62.4 41.5)">GND_2</text>
<text x="66.2" y="41.5" transform="rotate(-90 66.2 41.5)">GND_1</text>
<text x="75.1" y="39.5" transform="rotate(-90 75.1 39.5)">V_IN</text>
<text x="78.9" y="41.5" transform="rotate(-90 78.9 41.5)">V_OUT</text>
<text x="106.3" y="41.2" transform="rotate(-90 106.3 41.2)">GND_2</text>
<text x="110.1" y="41.2" transform="rotate(-90 110.1 41.2)">GND_1</text>
<text x="119" y="39.2" transform="rotate(-90 119 39.2)">V_IN</text>
<text x="122.8" y="41.2" transform="rotate(-90 122.8 41.2)">V_OUT</text>
<text x="150" y="41.2" transform="rotate(-90 150 41.2)">GND_2</text>
<text x="153.8" y="41.2" transform="rotate(-90 153.8 41.2)">GND_1</text>
<text x="162.7" y="39.2" transform="rotate(-90 162.7 39.2)">V_IN</text>
<text x="166.5" y="41.2" transform="rotate(-90 166.5 41.2)">V_OUT</text>
<text x="190.6" y="41.2" transform="rotate(-90 190.6 41.2)">GND_2</text>
<text x="194.4" y="41.2" transform="rotate(-90 194.4 41.2)">GND_1</text>
<text x="203.3" y="39.2" transform="rotate(-90 203.3 39.2)">V_IN</text>
<text x="207.1" y="41.2" transform="rotate(-90 207.1 41.2)">V_OUT</text>
<text x="30.9" y="75" transform="rotate(-90 30.9 75)">DATA_IN</text>
<text x="39.8" y="76.9" transform="rotate(-90 39.8 76.9)">DATA_OUT</text>
<text x="57.5" y="75" transform="rotate(-90 57.5 75)">DATA_IN</text>
<text x="66.4" y="76.9" transform="rotate(-90 66.4 76.9)">DATA_OUT</text>
<text x="83.9" y="74.7" transform="rotate(-90 83.9 74.7)">DATA_IN</text>
<text x="92.8" y="76.7" transform="rotate(-90 92.8 76.7)">DATA_OUT</text>
<text x="109.3" y="74.7" transform="rotate(-90 109.3 74.7)">DATA_IN</text>
<text x="118.2" y="76.7" transform="rotate(-90 118.2 76.7)">DATA_OUT</text>
<text x="135.8" y="74.7" transform="rotate(-90 135.8 74.7)">DATA_IN</text>
<text x="144.7" y="76.7" transform="rotate(-90 144.7 76.7)">DATA_OUT</text>
<text x="161.7" y="74.7" transform="rotate(-90 161.7 74.7)">DATA_IN</text>
<text x="170.6" y="76.7" transform="rotate(-90 170.6 76.7)">DATA_OUT</text>
<text x="188.1" y="74.7" transform="rotate(-90 188.1 74.7)">DATA_IN</text>
<text x="83.7" y="89.9" transform="rotate(-90 83.7 89.9)">GND</text>
<text x="89" y="89.9" transform="rotate(-90 89 89.9)">V_LOW</text>
<text x="93.6" y="89.9" transform="rotate(-90 93.6 89.9)">V_IN</text>
<text x="108.3" y="89.9" transform="rotate(-90 108.3 89.9)">GND</text>
<text x="113.7" y="89.9" transform="rotate(-90 113.7 89.9)">V_LOW</text>
<text x="118.2" y="89.9" transform="rotate(-90 118.2 89.9)">V_IN</text>
<text x="134.2" y="89.9" transform="rotate(-90 134.2 89.9)">GND</text>
<text x="139.6" y="89.9" transform="rotate(-90 139.6 89.9)">V_LOW</text>
<text x="144.4" y="89.9" transform="rotate(-90 144.4 89.9)">V_IN</text>
<text x="160.7" y="89.9" transform="rotate(-90 160.7 89.9)">GND</text>
<text x="166" y="89.9" transform="rotate(-90 166 89.9)">V_LOW</text>
<text x="170.8" y="89.9" transform="rotate(-90 170.8 89.9)">V_IN</text>
<text x="187.6" y="89.9" transform="rotate(-90 187.6 89.9)">GND</text>
<text x="192.9" y="89.9" transform="rotate(-90 192.9 89.9)">V_LOW</text>
<text x="197" y="89.9" transform="rotate(-90 197 89.9)">V_IN</text>
<text x="29.3" y="90.2" transform="rotate(-90 29.3 90.2)">GND</text>
<text x="34.7" y="90.2" transform="rotate(-90 34.7 90.2)">V_LOW</text>
<text x="40" y="90.2" transform="rotate(-90 40 90.2)">V_IN</text>
<text x="56.5" y="90.2" transform="rotate(-90 56.5 90.2)">GND</text>
<text x="61.8" y="90.2" transform="rotate(-90 61.8 90.2)">V_LOW</text>
<text x="66.9" y="90.2" transform="rotate(-90 66.9 90.2)">V_IN</text>
</g>
<g font-size="1.8">
<text x="12.4" y="44.7">IR_DATA 1</text>
<text x="16.4" y="49.8">3.3V 3</text>
<text x="258.6" y="52.8">IR_DATA</text>
<text x="57.7" y="58.2" transform="rotate(-90 57.7 58.2)">Sheet: HVPS</text>
<text x="82.1" y="58.2" transform="rotate(-90 82.1 58.2)">File: HVPS.sch</text>
<text x="101.7" y="57.9" transform="rotate(-90 101.7 57.9)">Sheet: sheet5CB3A2FF</text>
<text x="126.1" y="57.9" transform="rotate(-90 126.1 57.9)">File: HVPS.sch</text>
<text x="145.3" y="57.9" transform="rotate(-90 145.3 57.9)">Sheet: sheet5CB3E674</text>
<text x="169.8" y="57.9" transform="rotate(-90 169.8 57.9)">File: HVPS.sch</text>
<text x="186" y="57.9" transform="rotate(-90 186 57.9)">Sheet: sheet5CB4EB05</text>
<text x="210.4" y="57.9" transform="rotate(-90 210.4 57.9)">File: HVPS.sch</text>
<text x="30" y="62.5" transform="rotate(-90 30 62.5)">MESSAGE</text>
<text x="258.6" y="60.5">3.3V</text>
<text x="258.6" y="78.2">MESSAGE</text>
<text x="25.5" y="91.7" transform="rotate(-90 25.5 91.7)">Sheet: B7971_SmartSocket_A1</text>
<text x="45.1" y="91.7" transform="rotate(-90 45.1 91.7)">File: B7971_SmartSocket.sch</text>
<text x="52.1" y="91.7" transform="rotate(-90 52.1 91.7)">Sheet: B7971_SmartSocket_A2</text>
<text x="71.7" y="91.7" transform="rotate(-90 71.7 91.7)">File: B7971_SmartSocket.sch</text>
<text x="78.5" y="91.4" transform="rotate(-90 78.5 91.4)">Sheet: B7971_SmartSocket_B1</text>
<text x="98.1" y="91.4" transform="rotate(-90 98.1 91.4)">File: B7971_SmartSocket.sch</text>
<text x="103.9" y="91.4" transform="rotate(-90 103.9 91.4)">Sheet: B7971_SmartSocket_B2</text>
<text x="123.5" y="91.4" transform="rotate(-90 123.5 91.4)">File: B7971_SmartSocket.sch</text>
<text x="130.4" y="91.4" transform="rotate(-90 130.4 91.4)">Sheet: B7971_SmartSocket_C1</text>
<text x="150" y="91.4" transform="rotate(-90 150 91.4)">File: B7971_SmartSocket.sch</text>
<text x="156.3" y="91.4" transform="rotate(-90 156.3 91.4)">Sheet: B7971_SmartSocket_C2</text>
<text x="175.9" y="91.4" transform="rotate(-90 175.9 91.4)">File: B7971_SmartSocket.sch</text>
<text x="182.7" y="91.4" transform="rotate(-90 182.7 91.4)">Sheet: B7971_SmartSocket_D1</text>
<text x="202.3" y="91.4" transform="rotate(-90 202.3 91.4)">File: B7971_SmartSocket.sch</text>
</g>
</svg>
